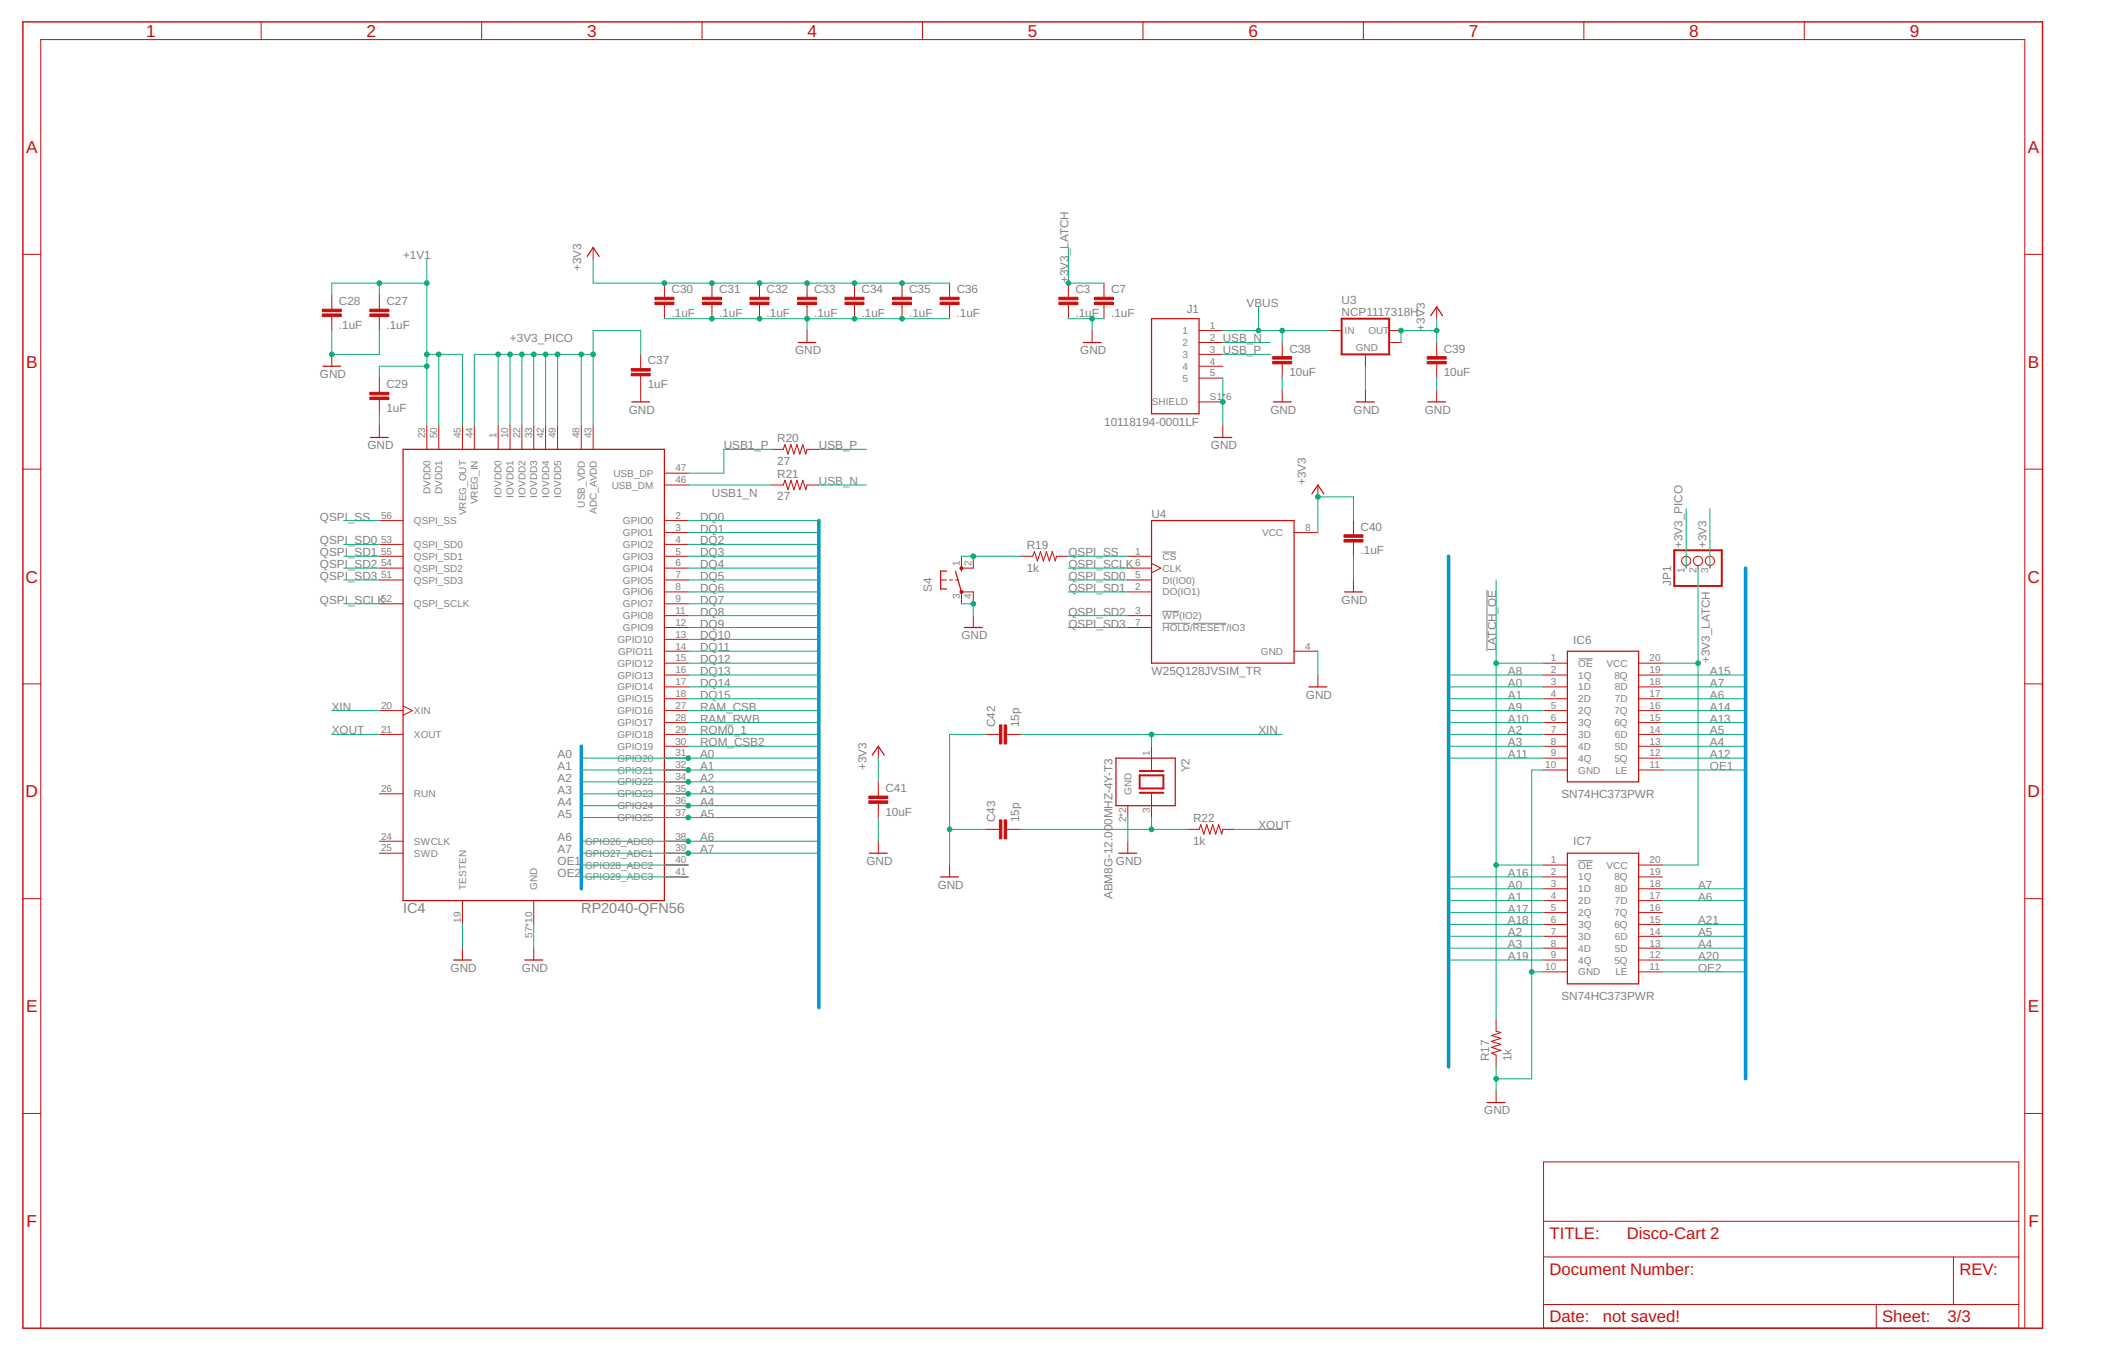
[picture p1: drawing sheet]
<svg xmlns="http://www.w3.org/2000/svg" width="432mm" height="279mm" viewBox="0 0 432 279" stroke-linecap="round" stroke-linejoin="round" font-family="sans-serif">
<path d="M238.6 113.3h2.8M238.6 125.5h3.4M238.6 128h5.7M244.8 128h6.9M305.2 121.1v12.6M323.9 135.3h3M323.9 176.7h3" fill="none" stroke="#808080" stroke-width=".21"/>
<g fill="none" stroke="#c90d0c" stroke-width=".25">
<path d="M120.5 52.6l1.2-1.8 1.3 1.8M66.3 75.2h3.6M163.8 70.3h3.6M222.3 70.3h3.7M236.3 65.4h9.8v19.5h-9.8zM293.6 64.8l1.3-1.8 1.2 1.8M76 89.8h3.7M82.7 92.2h53.7v92.7h-53.7zM129.7 82.5h3.6M249.1 89.8h3.7M261.3 82.5h3.7M278.4 82.5h3.6"/>
<path d="M293 82.5h3.7M194.3 117.2h-1.3v3.7h1.3M196.1 117.2l1.2 4.3M197.3 116.6v.6M236.3 106.9h29.3v29.2h-29.3zM269.2 101.4l1.3-1.8 1.2 1.8M197.9 128.8h3.7M275.9 121.5h3.7M321.7 133.7h14.6v26.8h-14.6zM179 155l1.3-1.8 1.2 1.8M229 155.6h12.2v9.8h-12.2zM268.6 141h3.7"/>
<path d="M178.4 175.2h3.7M229.6 175.2h3.7M321.7 175.2h14.6v26.8h-14.6zM93.1 197.1h3.6M107.7 197.1h3.7M193 180h3.7M305.2 226.3h3.7"/>
</g>
<g fill="none" stroke="#c90d0c" stroke-width=".21">
<path d="M53.6 4.5v3.6M98.8 4.5v3.6M144.1 4.5v3.6M189.3 4.5v3.6M234.6 4.5v3.6M279.8 4.5v3.6M325.1 4.5v3.6M370.3 4.5v3.6M4.7 52.2h3.7M121.7 50.8v2.4M136.4 58.1v2.9M146.1 58.1v2.9"/>
<path d="M155.9 58.1v2.9M165.6 58.1v2.9M175.4 58.1v2.9M185.1 58.1v2.9M194.9 58.1v2.9M219.3 58.1v2.9M226.6 58.1v2.9M415.5 52.2h3.7M68.1 60.6v2.9M68.1 64.9v3M68.1 72.7v2.5M77.9 60.6v2.9"/>
<path d="M77.9 64.9v3M77.9 77.6v2.9M131.5 72.7v3M131.5 77.1v5.4M136.4 62.5v2.9M146.1 62.5v2.9M155.9 62.5v2.9M165.6 62.5v2.9M165.6 67.9v2.4M175.4 62.5v2.9M185.1 62.5v2.9M194.9 62.5v2.9"/>
<path d="M219.3 62.5v2.9M224.1 67.9v2.4M226.6 62.5v2.9M246.1 67.9h4.9M246.1 70.3h4.9M246.1 72.7h4.9M246.1 75.2h4.9M246.1 77.6h4.9M263.1 70.3v2.9M263.1 74.7v2.9M272.9 67.9h2.4M280.2 72.7v2.5"/>
<path d="M285.1 67.9h2.4M285.1 70.3h2.4M294.9 63v2.4M294.9 70.3v2.9M294.9 74.7v2.9M4.7 96.3h3.7M77.9 82v2.9M77.9 87.4v2.4M87.6 87.4v4.8M90 87.4v4.8M94.9 87.4v4.8M97.3 87.4v4.8"/>
<path d="M102.2 87.4v4.8M104.7 87.4v4.8M107.1 87.4v4.8M109.5 87.4v4.8M112 87.4v4.8M114.4 87.4v4.8M119.3 87.4v4.8M121.7 87.4v4.8M136.4 97.1h4.8M136.4 99.6h4.8M158.3 99.6h2.4l.4-1 .6 1.9 .6-1.9 .6 1.9 .7-1.9 .5 1.9 .7-1.9 .6 1.9 .2-.9h2.5M158.3 92.2h2.4l.4-.9 .6 1.9 .6-1.9 .6 1.9 .7-1.9 .5 1.9 .7-1.9 .6 1.9 .2-1h2.5"/>
<path d="M246.1 82.5h4.9M251 87.4v2.4M263.1 80.1v2.4M270.5 99.6v2.4M280.2 80.1v2.4M294.9 80.1v2.4M415.5 96.3h3.7M77.9 106.9h4.8M77.9 111.8h4.8M77.9 114.2h4.8M77.9 116.6h4.8M77.9 119.1h4.8"/>
<path d="M136.4 106.9h4.8M136.4 109.3h4.8M136.4 111.8h4.8M136.4 114.2h4.8M136.4 116.6h4.8M136.4 119.1h4.8M193 119.1h1.3M194.9 119.1h.6M196.1 119.1h.6M197.3 114.2v2.4h2.4v-2.4M209.5 114.2h2.4l.4-1 .6 2 .6-2 .6 2 .7-2 .5 2 .7-2 .6 2 .2-1h2.5M231.5 114.2h4.8"/>
<path d="M231.5 116.6h4.8M231.5 119.1h4.8M236.3 115.7l1.9 .9-1.9 1M265.6 109.3h4.9M277.8 106.9v2.9M277.8 111.3v2.9M277.8 119.1v2.4M346.1 116.1v.5M348.5 116.1v.5M350.9 116.1v.5M77.9 124h4.8M136.4 121.5h4.8"/>
<path d="M136.4 124h4.8M136.4 126.4h4.8M136.4 128.8h4.8M136.4 131.3h4.8M136.4 133.7h4.8M136.4 136.1h4.8M136.4 138.6h4.8M197.3 124v-2.5h2.4v2.5M199.7 126.4v2.4M231.5 121.5h4.8M231.5 126.4h4.8M231.5 128.8h4.8"/>
<path d="M265.6 133.7h4.9M270.5 138.6v2.4M316.8 136.1h4.9M316.8 138.6h4.9M336.3 136.1h4.9M336.3 138.6h4.9M4.7 140.4h3.7M77.9 145.9h4.8M77.9 150.8h4.8M82.7 144.9l1.9 1-1.9 .9M136.4 141h4.8M136.4 143.4h4.8"/>
<path d="M136.4 145.9h4.8M136.4 148.3h4.8M136.4 150.8h4.8M136.4 153.2h4.8M136.4 155.6h4.8M136.4 158.1h4.8M180.3 153.2v2.4M202.2 150.8h2.9M206.6 150.8h2.9M236.3 153.2v4.9M316.8 141h4.9M316.8 143.4h4.9"/>
<path d="M316.8 145.9h4.9M316.8 148.3h4.9M316.8 150.8h4.9M316.8 153.2h4.9M316.8 155.6h4.9M316.8 158.1h4.9M336.3 141h4.9M336.3 143.4h4.9M336.3 145.9h4.9M336.3 148.3h4.9M336.3 150.8h4.9M336.3 153.2h4.9"/>
<path d="M336.3 155.6h4.9M336.3 158.1h4.9M415.5 140.4h3.7M77.9 163h4.8M77.9 172.7h4.8M77.9 175.2h4.8M136.4 160.5h4.8M136.4 163h4.8M136.4 165.4h4.8M136.4 167.8h4.8M136.4 172.7h4.8M136.4 175.2h4.8"/>
<path d="M136.4 177.6h4.8M180.3 160.5v2.9M180.3 164.9v2.9M180.3 172.7v2.5M194.9 177.6v2.4M202.2 170.3h2.9M206.6 170.3h2.9M231.5 165.4v2.4M231.5 172.7v2.5M236.3 163v4.8M243.6 170.3h2.5l.3-1 .7 1.9 .6-1.9 .6 1.9 .6-1.9 .6 1.9 .6-1.9 .6 1.9 .3-.9h2.4M316.8 177.6h4.9"/>
<path d="M336.3 177.6h4.9M4.7 184.5h3.7M94.9 184.9v4.9M94.9 194.6v2.5M109.5 184.9v4.9M109.5 194.6v2.5M136.4 180h4.8M316.8 180h4.9M316.8 182.5h4.9M316.8 184.9h4.9M316.8 187.3h4.9M316.8 189.8h4.9"/>
<path d="M316.8 192.2h4.9M316.8 194.6h4.9M316.8 197.1h4.9M316.8 199.5h4.9M336.3 180h4.9M336.3 182.5h4.9M336.3 184.9h4.9M336.3 187.3h4.9M336.3 189.8h4.9M336.3 192.2h4.9M336.3 194.6h4.9M336.3 197.1h4.9"/>
<path d="M336.3 199.5h4.9M415.5 184.5h3.7M307 209.3v2.4l1 .3-1.9 .6 1.9 .6-1.9 .6 1.9 .6-1.9 .6 1.9 .6-1.9 .6 .9 .4v2.4M4.7 228.6h3.7M307 223.9v2.4M316.8 238.5h97.5v34.2h-97.5zM415.5 228.6h3.7M316.8 258h97.5M316.8 250.7h97.5M400.9 258v9.8M8.4 272.7v-264.6h407.1v264.6M316.8 267.8h97.5"/>
<path d="M385.1 267.8v4.9"/>
<circle cx="346.1" cy="115.1" r=".95"/>
<circle cx="348.5" cy="115.1" r=".95"/>
<circle cx="350.9" cy="115.1" r=".95"/>
</g>
<g fill="#c90d0c" stroke="#c90d0c" stroke-width=".21">
<path d="M75.9 64.5h3.9v.5h-3.9z"/>
<path d="M75.9 63.5h3.9v.5h-3.9z"/>
<path d="M66.1 64.5h3.9v.5h-3.9z"/>
<path d="M66.1 63.5h3.9v.5h-3.9z"/>
<path d="M75.9 81.5h3.9v.5h-3.9z"/>
<path d="M75.9 80.5h3.9v.5h-3.9z"/>
<path d="M134.4 62h3.9v.5h-3.9z"/>
<path d="M134.4 61h3.9v.5h-3.9z"/>
<path d="M144.2 62h3.9v.5h-3.9z"/>
<path d="M144.2 61h3.9v.5h-3.9z"/>
<path d="M153.9 62h3.9v.5h-3.9z"/>
<path d="M153.9 61h3.9v.5h-3.9z"/>
<path d="M163.7 62h3.9v.5h-3.9z"/>
<path d="M163.7 61h3.9v.5h-3.9z"/>
<path d="M173.4 62h3.9v.5h-3.9z"/>
<path d="M173.4 61h3.9v.5h-3.9z"/>
<path d="M183.2 62h3.9v.5h-3.9z"/>
<path d="M183.2 61h3.9v.5h-3.9z"/>
<path d="M192.9 62h3.9v.5h-3.9z"/>
<path d="M192.9 61h3.9v.5h-3.9z"/>
<path d="M129.5 76.6h3.9v.6h-3.9z"/>
<path d="M129.5 75.7h3.9v.5h-3.9z"/>
<path d="M261.2 74.2h3.9v.5h-3.9z"/>
<path d="M261.2 73.2h3.9v.5h-3.9z"/>
<path d="M292.9 74.2h3.9v.5h-3.9z"/>
<path d="M292.9 73.2h3.9v.5h-3.9z"/>
<path d="M275.8 110.8h3.9v.5h-3.9z"/>
<path d="M275.8 109.8h3.9v.5h-3.9z"/>
<path d="M178.3 164.4h3.9v.5h-3.9z"/>
<path d="M178.3 163.4h3.9v.5h-3.9z"/>
<path d="M206.1 148.8h.5v3.9h-.5z"/>
<path d="M205.1 148.8h.5v3.9h-.5z"/>
<path d="M206.1 168.3h.5v3.9h-.5z"/>
<path d="M205.1 168.3h.5v3.9h-.5z"/>
<path d="M217.3 62h3.9v.5h-3.9z"/>
<path d="M217.3 61h3.9v.5h-3.9z"/>
<path d="M224.6 62h3.9v.5h-3.9z"/>
<path d="M224.6 61h3.9v.5h-3.9z"/>
</g>
<path d="M275.3 65.4h9.8v7.3h-9.8zM343.6 113h9.8v7.3h-9.8zM233.9 159.2h4.9v2.7h-4.9zM233.9 158.3h4.9M233.9 162.8h4.9" fill="none" stroke="#c90d0c" stroke-width=".4"/>
<g fill="#c90d0c" stroke="#c90d0c" stroke-width=".21">
<circle cx="197.3" cy="121.5" r=".32"/>
<circle cx="197.3" cy="116.6" r=".32"/>
</g>
<path d="M4.7 4.5h414.5v268.2h-414.5z" fill="none" stroke="#c90d0c" stroke-width=".3"/>
<path d="M168.1 106.9v99.9M297.3 114.2v104.8M358.2 116.6v104.9M119.3 153.2v29.3" fill="none" stroke="#0696d7" stroke-width=".74"/>
<g fill="none" stroke="#0dab76" stroke-width=".21">
<path d="M77.9 58.1v2.5M87.6 53.2v34.2M87.6 58.1h-19.5v2.5M121.7 53.2v4.9h73.2M219.3 50.8v7.3h7.3M68.1 67.9v4.8h9.8v-4.8M87.6 72.7h7.3v14.7M87.6 75.2h-9.7v2.4M90 72.7v14.7M102.2 72.7v14.7M104.7 72.7v14.7M107.1 72.7v14.7"/>
<path d="M109.5 72.7v14.7M112 72.7v14.7M114.4 72.7v14.7M119.3 72.7v14.7M121.7 72.7h-24.4v14.7M131.5 72.7v-4.8h-9.8v19.5M136.4 65.4h58.5M165.6 65.4v2.5M219.3 65.4h7.3M224.1 65.4v2.5M251 72.7h9.7M251 77.6v9.8"/>
<path d="M251 67.9h21.9M251 70.3h9.7M258.3 63v4.9M263.1 67.9v2.4M263.1 77.6v2.5M280.2 75.2v4.9M294.9 65.4v4.9M294.9 77.6v2.5M294.9 67.9h-7.4v2.4M77.9 84.9v2.5M141.2 99.6h17.1M158.3 92.2h-9.8v4.9h-7.3"/>
<path d="M168.1 99.6h9.7M168.1 92.2h9.7M70.5 106.9h7.4M70.5 114.2h7.4M70.5 111.8h7.4M70.5 119.1h7.4M70.5 116.6h7.4M141.2 106.9h26.9M141.2 114.2h26.9M141.2 111.8h26.9M141.2 119.1h26.9M141.2 116.6h26.9"/>
<path d="M141.2 109.3h26.9M197.3 114.2h12.2M219.3 114.2h12.2M219.3 119.1h12.2M219.3 116.6h12.2M277.8 106.9v-4.9h-7.3v7.3M277.8 114.2v4.9M307 119.1v90.2M346.1 104.4v12.2M348.5 116.6v61h-7.3M350.9 104.4v12.2M70.5 124h7.4"/>
<path d="M141.2 124h26.9M141.2 121.5h26.9M141.2 126.4h26.9M141.2 128.8h26.9M141.2 131.3h26.9M141.2 133.7h26.9M141.2 136.1h26.9M141.2 138.6h26.9M197.3 124h2.4v2.4M219.3 121.5h12.2M219.3 126.4h12.2M219.3 128.8h12.2"/>
<path d="M270.5 133.7v4.9M297.3 138.6h19.5M307 136.1h9.8M341.2 136.1h7.3M341.2 138.6h17M68.1 150.8h9.8M68.1 145.9h9.8M119.3 158.1h48.8M119.3 155.6h48.8M141.2 150.8h26.9M141.2 145.9h26.9M141.2 141h26.9"/>
<path d="M141.2 143.4h26.9M141.2 148.3h26.9M141.2 153.2h26.9M180.3 155.6v4.9M202.2 150.8h-7.3v26.8M209.5 150.8h53.6M236.3 150.8v2.4M297.3 150.8h19.5M297.3 145.9h19.5M297.3 141h19.5M297.3 143.4h19.5M297.3 148.3h19.5"/>
<path d="M297.3 153.2h19.5M297.3 155.6h19.5M316.8 158.1h-2.5v63.4h-7.3M341.2 150.8h17M341.2 158.1h17M341.2 145.9h17M341.2 141h17M341.2 143.4h17M341.2 148.3h17M341.2 153.2h17M341.2 155.6h17M119.3 160.5h48.8"/>
<path d="M119.3 163h48.8M119.3 165.4h48.8M119.3 167.8h48.8M119.3 172.7h48.8M119.3 175.2h48.8M119.3 177.6h21.9M180.3 167.8v4.9M194.9 170.3h7.3M209.5 170.3h34.1M231.5 167.8v4.9M236.3 167.8v2.5M253.4 170.3h9.7"/>
<path d="M307 177.6h9.8M94.9 189.8v4.8M109.5 189.8v4.8M119.3 180h21.9M297.3 184.9h19.5M297.3 192.2h19.5M297.3 194.6h19.5M297.3 182.5h19.5M297.3 180h19.5M297.3 187.3h19.5M297.3 189.8h19.5M297.3 197.1h19.5"/>
<path d="M314.3 199.5h2.5M341.2 199.5h17M341.2 184.9h17M341.2 192.2h17M341.2 194.6h17M341.2 182.5h17M341.2 189.8h17M341.2 197.1h17M307 219v4.9"/>
</g>
<g fill="#0dab76" stroke="#0dab76" stroke-width=".21">
<circle cx="90" cy="72.7" r=".49"/>
<circle cx="87.6" cy="72.7" r=".49"/>
<circle cx="77.9" cy="58.1" r=".49"/>
<circle cx="87.6" cy="75.2" r=".49"/>
<circle cx="87.6" cy="58.1" r=".49"/>
<circle cx="68.1" cy="72.7" r=".49"/>
<circle cx="146.1" cy="65.4" r=".49"/>
<circle cx="155.9" cy="65.4" r=".49"/>
<circle cx="165.6" cy="65.4" r=".49"/>
<circle cx="175.4" cy="65.4" r=".49"/>
<circle cx="185.1" cy="65.4" r=".49"/>
<circle cx="251" cy="82.5" r=".49"/>
<circle cx="199.7" cy="124" r=".49"/>
<circle cx="194.9" cy="170.3" r=".49"/>
<circle cx="314.3" cy="199.5" r=".49"/>
<circle cx="307" cy="221.5" r=".49"/>
<circle cx="224.1" cy="65.4" r=".49"/>
<circle cx="136.4" cy="58.1" r=".49"/>
<circle cx="146.1" cy="58.1" r=".49"/>
<circle cx="185.1" cy="58.1" r=".49"/>
<circle cx="175.4" cy="58.1" r=".49"/>
<circle cx="165.6" cy="58.1" r=".49"/>
<circle cx="155.9" cy="58.1" r=".49"/>
<circle cx="287.5" cy="67.9" r=".49"/>
<circle cx="294.9" cy="67.9" r=".49"/>
<circle cx="270.5" cy="102" r=".49"/>
<circle cx="263.1" cy="67.9" r=".49"/>
<circle cx="258.3" cy="67.9" r=".49"/>
<circle cx="199.7" cy="114.2" r=".49"/>
<circle cx="236.3" cy="150.8" r=".49"/>
<circle cx="236.3" cy="170.3" r=".49"/>
<circle cx="141.2" cy="158.1" r=".49"/>
<circle cx="141.2" cy="160.5" r=".49"/>
<circle cx="141.2" cy="163" r=".49"/>
<circle cx="141.2" cy="165.4" r=".49"/>
<circle cx="141.2" cy="167.8" r=".49"/>
<circle cx="141.2" cy="172.7" r=".49"/>
<circle cx="141.2" cy="175.2" r=".49"/>
<circle cx="141.2" cy="155.6" r=".49"/>
<circle cx="119.3" cy="72.7" r=".49"/>
<circle cx="114.4" cy="72.7" r=".49"/>
<circle cx="112" cy="72.7" r=".49"/>
<circle cx="109.5" cy="72.7" r=".49"/>
<circle cx="107.1" cy="72.7" r=".49"/>
<circle cx="104.7" cy="72.7" r=".49"/>
<circle cx="102.2" cy="72.7" r=".49"/>
<circle cx="121.7" cy="72.7" r=".49"/>
<circle cx="307" cy="177.6" r=".49"/>
<circle cx="307" cy="136.1" r=".49"/>
<circle cx="348.5" cy="136.1" r=".49"/>
<circle cx="219.3" cy="58.1" r=".49"/>
</g>
<g font-size="3.5" fill="#c90d0c">
<text x="30" y="7.6">1</text>
<text x="75.2" y="7.6">2</text>
<text x="120.5" y="7.6">3</text>
<text x="165.7" y="7.6">4</text>
<text x="211" y="7.6">5</text>
<text x="256.2" y="7.6">6</text>
<text x="301.5" y="7.6">7</text>
<text x="346.7" y="7.6">8</text>
<text x="391.9" y="7.6">9</text>
<text x="5.4" y="31.4">A</text>
<text x="416.2" y="31.4">A</text>
<text x="5.4" y="75.5">B</text>
<text x="416.2" y="75.5">B</text>
<text x="5.3" y="119.6">C</text>
<text x="416.1" y="119.6">C</text>
<text x="5.3" y="163.7">D</text>
<text x="416.1" y="163.7">D</text>
<text x="5.4" y="207.8">E</text>
<text x="416.2" y="207.8">E</text>
<text x="5.4" y="251.9">F</text>
<text x="416.3" y="251.9">F</text>
</g>
<g font-size="3.4" fill="#c90d0c">
<text x="318" y="254.4">TITLE:</text>
<text x="333.9" y="254.4">Disco-Cart 2</text>
<text x="318" y="261.7">Document Number:</text>
<text x="402.1" y="261.7">REV:</text>
<text x="318" y="271.4">Date:</text>
<text x="329" y="271.4">not saved!</text>
<text x="386.3" y="271.4">Sheet:</text>
<text x="399.7" y="271.4">3/3</text>
</g>
<g font-size="3" fill="#808080">
<text x="82.7" y="187.3">IC4</text>
<text x="119.3" y="187.3">RP2040-QFN56</text>
</g>
<g font-size="2.4" fill="#808080">
<text x="82.7" y="53.2">+1V1</text>
<text x="119.3" y="55.7" transform="rotate(-90 119.3 55.7)">+3V3</text>
<text x="219.3" y="58.1" transform="rotate(-90 219.3 58.1)">+3V3_LATCH</text>
<text x="69.6" y="62.6">C28</text>
<text x="79.3" y="62.6">C27</text>
<text x="137.8" y="65.1">.1uF</text>
<text x="137.8" y="60.2">C30</text>
<text x="147.6" y="65.1">.1uF</text>
<text x="147.6" y="60.2">C31</text>
<text x="157.3" y="65.1">.1uF</text>
<text x="157.3" y="60.2">C32</text>
<text x="167.1" y="65.1">.1uF</text>
<text x="167.1" y="60.2">C33</text>
<text x="176.8" y="65.1">.1uF</text>
<text x="176.8" y="60.2">C34</text>
<text x="186.6" y="65.1">.1uF</text>
<text x="186.6" y="60.2">C35</text>
<text x="196.3" y="65.1">.1uF</text>
<text x="196.3" y="60.2">C36</text>
<text x="220.7" y="65.1">.1uF</text>
<text x="220.7" y="60.2">C3</text>
<text x="228" y="65.1">.1uF</text>
<text x="228" y="60.2">C7</text>
<text x="243.5" y="64.2">J1</text>
<text x="255.8" y="63">VBUS</text>
<text x="275.3" y="62.5">U3</text>
<text x="275.3" y="64.9">NCP1117318H</text>
<text x="69.6" y="67.5">.1uF</text>
<text x="79.3" y="67.5">.1uF</text>
<text x="104.7" y="70.3">+3V3_PICO</text>
<text x="251" y="70.3">USB_N</text>
<text x="292.4" y="67.9" transform="rotate(-90 292.4 67.9)">+3V3</text>
<text x="65.7" y="77.6">GND</text>
<text x="132.9" y="74.8">C37</text>
<text x="163.2" y="72.7">GND</text>
<text x="221.7" y="72.7">GND</text>
<text x="251" y="72.7">USB_P</text>
<text x="264.6" y="77.3">10uF</text>
<text x="264.6" y="72.4">C38</text>
<text x="296.3" y="77.3">10uF</text>
<text x="296.3" y="72.4">C39</text>
<text x="79.3" y="79.7">C29</text>
<text x="132.9" y="79.7">1uF</text>
<text x="79.3" y="84.6">1uF</text>
<text x="129" y="84.9">GND</text>
<text x="226.6" y="87.4">10118194-0001LF</text>
<text x="260.7" y="84.9">GND</text>
<text x="277.8" y="84.9">GND</text>
<text x="292.4" y="84.9">GND</text>
<text x="75.4" y="92.3">GND</text>
<text x="148.6" y="92.3">USB1_P</text>
<text x="159.5" y="95.4">27</text>
<text x="159.5" y="90.8">R20</text>
<text x="168.1" y="92.3">USB_P</text>
<text x="248.5" y="92.3">GND</text>
<text x="159.5" y="98.1">R21</text>
<text x="168.1" y="99.6">USB_N</text>
<text x="268" y="99.6" transform="rotate(-90 268 99.6)">+3V3</text>
<text x="65.7" y="106.9">QSPI_SS</text>
<text x="143.7" y="106.9">DQ0</text>
<text x="146.1" y="102">USB1_N</text>
<text x="159.5" y="102.7">27</text>
<text x="236.3" y="106.4">U4</text>
<text x="65.7" y="111.8">QSPI_SD0</text>
<text x="143.7" y="109.3">DQ1</text>
<text x="143.7" y="111.8">DQ2</text>
<text x="210.7" y="112.8">R19</text>
<text x="279.2" y="113.8">.1uF</text>
<text x="279.2" y="109">C40</text>
<text x="345.3" y="112.5" transform="rotate(-90 345.3 112.5)">+3V3_PICO</text>
<text x="350.2" y="112.6" transform="rotate(-90 350.2 112.6)">+3V3</text>
<text x="65.7" y="114.2">QSPI_SD1</text>
<text x="65.7" y="116.6">QSPI_SD2</text>
<text x="65.7" y="119.1">QSPI_SD3</text>
<text x="143.7" y="114.2">DQ3</text>
<text x="143.7" y="116.6">DQ4</text>
<text x="143.7" y="119.1">DQ5</text>
<text x="210.7" y="117.4">1k</text>
<text x="219.3" y="114.2">QSPI_SS</text>
<text x="219.3" y="119.1">QSPI_SD0</text>
<text x="219.3" y="116.6">QSPI_SCLK</text>
<text x="65.7" y="123.9">QSPI_SCLK</text>
<text x="143.7" y="121.5">DQ6</text>
<text x="143.7" y="123.9">DQ7</text>
<text x="191.2" y="121.5" transform="rotate(-90 191.2 121.5)">S4</text>
<text x="219.3" y="121.5">QSPI_SD1</text>
<text x="275.3" y="123.9">GND</text>
<text x="343" y="120.3" transform="rotate(-90 343 120.3)">JP1</text>
<text x="143.7" y="126.4">DQ8</text>
<text x="143.7" y="128.8">DQ9</text>
<text x="143.7" y="131.3">DQ10</text>
<text x="197.3" y="131.3">GND</text>
<text x="219.3" y="126.4">QSPI_SD2</text>
<text x="219.3" y="128.8">QSPI_SD3</text>
<text x="143.7" y="133.7">DQ11</text>
<text x="143.7" y="136.1">DQ12</text>
<text x="307" y="133.7" transform="rotate(-90 307 133.7)">LATCH_OE</text>
<text x="322.9" y="132.1">IC6</text>
<text x="350.9" y="136.1" transform="rotate(-90 350.9 136.1)">+3V3_LATCH</text>
<text x="143.7" y="138.6">DQ13</text>
<text x="143.7" y="141">DQ14</text>
<text x="143.7" y="143.5">DQ15</text>
<text x="236.3" y="138.6">W25Q128JVSIM_TR</text>
<text x="268" y="143.5">GND</text>
<text x="309.5" y="143.5">A1</text>
<text x="309.5" y="141">A0</text>
<text x="309.5" y="138.6">A8</text>
<text x="350.9" y="143.5">A6</text>
<text x="350.9" y="141">A7</text>
<text x="350.9" y="138.6">A15</text>
<text x="68.1" y="145.9">XIN</text>
<text x="143.7" y="145.9">RAM_CSB</text>
<text x="143.7" y="148.3">RAM_RWB</text>
<text x="204.3" y="149.3" transform="rotate(-90 204.3 149.3)">C42</text>
<text x="209.1" y="149.3" transform="rotate(-90 209.1 149.3)">15p</text>
<text x="309.5" y="145.9">A9</text>
<text x="309.5" y="148.3">A10</text>
<text x="350.9" y="148.3">A13</text>
<text x="350.9" y="145.9">A14</text>
<text x="68.1" y="150.8">XOUT</text>
<text x="114.4" y="155.6">A0</text>
<text x="143.7" y="150.8">ROM0_1</text>
<text x="143.7" y="153.2">ROM_CSB2</text>
<text x="143.7" y="155.6">A0</text>
<text x="258.3" y="150.8">XIN</text>
<text x="309.5" y="150.8">A2</text>
<text x="309.5" y="153.2">A3</text>
<text x="309.5" y="155.6">A11</text>
<text x="350.9" y="153.2">A4</text>
<text x="350.9" y="150.8">A5</text>
<text x="350.9" y="155.6">A12</text>
<text x="114.4" y="158.1">A1</text>
<text x="114.4" y="160.5">A2</text>
<text x="143.7" y="158.1">A1</text>
<text x="143.7" y="160.5">A2</text>
<text x="177.8" y="158.1" transform="rotate(-90 177.8 158.1)">+3V3</text>
<text x="244.1" y="158.6" transform="rotate(-90 244.1 158.6)">Y2</text>
<text x="350.9" y="158.1">OE1</text>
<text x="114.4" y="163">A3</text>
<text x="114.4" y="165.4">A4</text>
<text x="114.4" y="167.8">A5</text>
<text x="143.7" y="163">A3</text>
<text x="143.7" y="165.4">A4</text>
<text x="143.7" y="167.8">A5</text>
<text x="181.7" y="167.5">10uF</text>
<text x="181.7" y="162.6">C41</text>
<text x="320.4" y="163.8">SN74HC373PWR</text>
<text x="114.4" y="172.7">A6</text>
<text x="143.7" y="172.7">A6</text>
<text x="204.3" y="168.8" transform="rotate(-90 204.3 168.8)">C43</text>
<text x="209.1" y="168.8" transform="rotate(-90 209.1 168.8)">15p</text>
<text x="244.9" y="173.4">1k</text>
<text x="244.9" y="168.8">R22</text>
<text x="258.3" y="170.3">XOUT</text>
<text x="322.9" y="173.6">IC7</text>
<text x="114.4" y="175.1">A7</text>
<text x="114.4" y="177.6">OE1</text>
<text x="143.7" y="175.1">A7</text>
<text x="177.8" y="177.6">GND</text>
<text x="229" y="177.6">GND</text>
<text x="114.4" y="180">OE2</text>
<text x="192.4" y="182.5">GND</text>
<text x="228.3" y="184.6" transform="rotate(-90 228.3 184.6)">ABM8G-12.000MHZ-4Y-T3</text>
<text x="309.5" y="184.9">A1</text>
<text x="309.5" y="182.5">A0</text>
<text x="309.5" y="180">A16</text>
<text x="348.5" y="184.9">A6</text>
<text x="348.5" y="182.5">A7</text>
<text x="309.5" y="187.3">A17</text>
<text x="309.5" y="189.8">A18</text>
<text x="348.5" y="189.8">A21</text>
<text x="309.5" y="192.2">A2</text>
<text x="309.5" y="194.7">A3</text>
<text x="309.5" y="197.1">A19</text>
<text x="348.5" y="194.7">A4</text>
<text x="348.5" y="192.2">A5</text>
<text x="348.5" y="197.1">A20</text>
<text x="92.5" y="199.5">GND</text>
<text x="107.1" y="199.5">GND</text>
<text x="348.5" y="199.5">OE2</text>
<text x="320.4" y="205.2">SN74HC373PWR</text>
<text x="305.6" y="217.8" transform="rotate(-90 305.6 217.8)">R17</text>
<text x="310.2" y="217.8" transform="rotate(-90 310.2 217.8)">1k</text>
<text x="304.6" y="228.8">GND</text>
</g>
<g font-size="2.1" fill="#808080">
<text x="242.7" y="68.6">1</text>
<text x="242.7" y="71">2</text>
<text x="248.3" y="67.5">1</text>
<text x="248.3" y="70">2</text>
<text x="275.9" y="68.5">IN</text>
<text x="280.8" y="68.5">OUT</text>
<text x="242.7" y="73.5">3</text>
<text x="242.7" y="75.9">4</text>
<text x="248.3" y="72.4">3</text>
<text x="248.3" y="74.8">4</text>
<text x="248.3" y="77.3">5</text>
<text x="278.3" y="72">GND</text>
<text x="236.4" y="83.2">SHIELD</text>
<text x="242.7" y="78.4">5</text>
<text x="248.3" y="82.2">S1*6</text>
<text x="87.3" y="90" transform="rotate(-90 87.3 90)">23</text>
<text x="89.7" y="90" transform="rotate(-90 89.7 90)">50</text>
<text x="94.6" y="90" transform="rotate(-90 94.6 90)">45</text>
<text x="97" y="90" transform="rotate(-90 97 90)">44</text>
<text x="101.9" y="90" transform="rotate(-90 101.9 90)">1</text>
<text x="104.3" y="90" transform="rotate(-90 104.3 90)">10</text>
<text x="106.8" y="90" transform="rotate(-90 106.8 90)">22</text>
<text x="109.2" y="90" transform="rotate(-90 109.2 90)">33</text>
<text x="111.6" y="90" transform="rotate(-90 111.6 90)">42</text>
<text x="114.1" y="90" transform="rotate(-90 114.1 90)">49</text>
<text x="119" y="90" transform="rotate(-90 119 90)">48</text>
<text x="121.4" y="90" transform="rotate(-90 121.4 90)">43</text>
<text x="88.3" y="101.5" transform="rotate(-90 88.3 101.5)">DVDD0</text>
<text x="90.8" y="101.5" transform="rotate(-90 90.8 101.5)">DVDD1</text>
<text x="125.5" y="100.3">USB_DM</text>
<text x="125.9" y="97.9">USB_DP</text>
<text x="138.6" y="96.8">47</text>
<text x="138.6" y="99.2">46</text>
<text x="78.2" y="106.5">56</text>
<text x="85" y="107.6">QSPI_SS</text>
<text x="95.6" y="105.8" transform="rotate(-90 95.6 105.8)">VREG_OUT</text>
<text x="98.1" y="103.5" transform="rotate(-90 98.1 103.5)">VREG_IN</text>
<text x="103" y="102.1" transform="rotate(-90 103 102.1)">IOVDD0</text>
<text x="105.4" y="102.1" transform="rotate(-90 105.4 102.1)">IOVDD1</text>
<text x="107.8" y="102.1" transform="rotate(-90 107.8 102.1)">IOVDD2</text>
<text x="110.3" y="102.1" transform="rotate(-90 110.3 102.1)">IOVDD3</text>
<text x="112.7" y="102.1" transform="rotate(-90 112.7 102.1)">IOVDD4</text>
<text x="115.1" y="102.1" transform="rotate(-90 115.1 102.1)">IOVDD5</text>
<text x="120" y="104.2" transform="rotate(-90 120 104.2)">USB_VDD</text>
<text x="122.5" y="105.5" transform="rotate(-90 122.5 105.5)">ADC_AVDD</text>
<text x="127.9" y="107.6">GPIO0</text>
<text x="138.6" y="106.5">2</text>
<text x="78.2" y="111.4">53</text>
<text x="78.2" y="113.9">55</text>
<text x="85" y="112.5">QSPI_SD0</text>
<text x="127.9" y="110">GPIO1</text>
<text x="127.9" y="112.5">GPIO2</text>
<text x="138.6" y="109">3</text>
<text x="138.6" y="111.4">4</text>
<text x="138.6" y="113.9">5</text>
<text x="232.9" y="113.9">1</text>
<text x="259" y="110">VCC</text>
<text x="267.8" y="109">8</text>
<text x="78.2" y="116.3">54</text>
<text x="78.2" y="118.7">51</text>
<text x="85" y="114.9">QSPI_SD1</text>
<text x="85" y="117.4">QSPI_SD2</text>
<text x="85" y="119.8">QSPI_SD3</text>
<text x="127.9" y="114.9">GPIO3</text>
<text x="127.9" y="117.4">GPIO4</text>
<text x="127.9" y="119.8">GPIO5</text>
<text x="138.6" y="116.3">6</text>
<text x="138.6" y="118.7">7</text>
<text x="197" y="116.3" transform="rotate(-90 197 116.3)">1</text>
<text x="199.4" y="116.3" transform="rotate(-90 199.4 116.3)">2</text>
<text x="232.9" y="118.7">5</text>
<text x="232.9" y="116.3">6</text>
<text x="238.6" y="114.9">CS</text>
<text x="238.6" y="119.8">DI(IO0)</text>
<text x="238.6" y="117.4">CLK</text>
<text x="345.7" y="117.6" transform="rotate(-90 345.7 117.6)">1</text>
<text x="348.1" y="117.6" transform="rotate(-90 348.1 117.6)">2</text>
<text x="350.6" y="117.6" transform="rotate(-90 350.6 117.6)">3</text>
<text x="78.2" y="123.6">52</text>
<text x="85" y="124.7">QSPI_SCLK</text>
<text x="127.9" y="122.2">GPIO6</text>
<text x="127.9" y="124.7">GPIO7</text>
<text x="138.6" y="121.2">8</text>
<text x="138.6" y="123.6">9</text>
<text x="197" y="123" transform="rotate(-90 197 123)">3</text>
<text x="199.4" y="123" transform="rotate(-90 199.4 123)">4</text>
<text x="232.9" y="121.2">2</text>
<text x="238.6" y="122.2">DO(IO1)</text>
<text x="126.7" y="132">GPIO10</text>
<text x="127.9" y="127.1">GPIO8</text>
<text x="127.9" y="129.6">GPIO9</text>
<text x="138.6" y="126">11</text>
<text x="138.6" y="128.5">12</text>
<text x="138.6" y="130.9">13</text>
<text x="232.9" y="126">3</text>
<text x="232.9" y="128.5">7</text>
<text x="238.6" y="127.1">WP(IO2)</text>
<text x="238.6" y="129.6">HOLD/RESET/IO3</text>
<text x="126.7" y="136.9">GPIO12</text>
<text x="126.9" y="134.4">GPIO11</text>
<text x="138.6" y="133.4">14</text>
<text x="138.6" y="135.8">15</text>
<text x="258.8" y="134.4">GND</text>
<text x="267.8" y="133.4">4</text>
<text x="318.3" y="135.8">1</text>
<text x="323.9" y="136.9">OE</text>
<text x="329.7" y="136.9">VCC</text>
<text x="338.5" y="135.8">20</text>
<text x="126.7" y="139.3">GPIO13</text>
<text x="126.7" y="141.7">GPIO14</text>
<text x="138.6" y="138.2">16</text>
<text x="138.6" y="140.7">17</text>
<text x="138.6" y="143.1">18</text>
<text x="318.3" y="138.2">2</text>
<text x="318.3" y="140.7">3</text>
<text x="318.3" y="143.1">4</text>
<text x="323.9" y="139.3">1Q</text>
<text x="323.9" y="141.7">1D</text>
<text x="331.3" y="139.3">8Q</text>
<text x="331.4" y="141.7">8D</text>
<text x="338.5" y="138.2">19</text>
<text x="338.5" y="140.7">18</text>
<text x="338.5" y="143.1">17</text>
<text x="78.2" y="145.5">20</text>
<text x="85" y="146.6">XIN</text>
<text x="126.7" y="144.2">GPIO15</text>
<text x="126.7" y="146.6">GPIO16</text>
<text x="126.7" y="149.1">GPIO17</text>
<text x="138.6" y="145.5">27</text>
<text x="138.6" y="148">28</text>
<text x="318.3" y="145.5">5</text>
<text x="318.3" y="148">6</text>
<text x="323.9" y="144.2">2D</text>
<text x="323.9" y="146.6">2Q</text>
<text x="323.9" y="149.1">3Q</text>
<text x="331.3" y="146.6">7Q</text>
<text x="331.3" y="149.1">6Q</text>
<text x="331.4" y="144.2">7D</text>
<text x="338.5" y="145.5">16</text>
<text x="338.5" y="148">15</text>
<text x="78.2" y="150.4">21</text>
<text x="85" y="151.5">XOUT</text>
<text x="126.7" y="151.5">GPIO18</text>
<text x="126.7" y="153.9">GPIO19</text>
<text x="138.6" y="150.4">29</text>
<text x="138.6" y="152.9">30</text>
<text x="138.6" y="155.3">31</text>
<text x="236" y="155.3" transform="rotate(-90 236 155.3)">1</text>
<text x="318.3" y="150.4">7</text>
<text x="318.3" y="152.9">8</text>
<text x="318.3" y="155.3">9</text>
<text x="323.9" y="151.5">3D</text>
<text x="323.9" y="153.9">4D</text>
<text x="331.4" y="151.5">6D</text>
<text x="331.4" y="153.9">5D</text>
<text x="338.5" y="150.4">14</text>
<text x="338.5" y="152.9">13</text>
<text x="338.5" y="155.3">12</text>
<text x="126.7" y="156.4">GPIO20</text>
<text x="126.7" y="158.8">GPIO21</text>
<text x="126.7" y="161.2">GPIO22</text>
<text x="138.6" y="157.7">32</text>
<text x="138.6" y="160.2">34</text>
<text x="317.1" y="157.7">10</text>
<text x="323.9" y="156.4">4Q</text>
<text x="323.9" y="158.8">GND</text>
<text x="331.3" y="156.4">5Q</text>
<text x="331.5" y="158.8">LE</text>
<text x="338.5" y="157.7">11</text>
<text x="78.2" y="162.6">26</text>
<text x="85" y="163.7">RUN</text>
<text x="126.7" y="163.7">GPIO23</text>
<text x="126.7" y="166.1">GPIO24</text>
<text x="138.6" y="162.6">35</text>
<text x="138.6" y="165.1">36</text>
<text x="138.6" y="167.5">37</text>
<text x="232.2" y="163.2" transform="rotate(-90 232.2 163.2)">GND</text>
<text x="236" y="166.9" transform="rotate(-90 236 166.9)">3</text>
<text x="78.2" y="172.4">24</text>
<text x="85" y="173.4">SWCLK</text>
<text x="120.1" y="173.4">GPIO26_ADC0</text>
<text x="126.7" y="168.6">GPIO25</text>
<text x="138.6" y="172.4">38</text>
<text x="231.1" y="168.8" transform="rotate(-90 231.1 168.8)">2*2</text>
<text x="78.2" y="174.8">25</text>
<text x="85" y="175.9">SWD</text>
<text x="120.1" y="175.9">GPIO27_ADC1</text>
<text x="120.1" y="178.3">GPIO28_ADC2</text>
<text x="138.6" y="174.8">39</text>
<text x="138.6" y="177.2">40</text>
<text x="138.6" y="179.7">41</text>
<text x="318.3" y="177.2">1</text>
<text x="318.3" y="179.7">2</text>
<text x="323.9" y="178.3">OE</text>
<text x="329.7" y="178.3">VCC</text>
<text x="338.5" y="177.2">20</text>
<text x="338.5" y="179.7">19</text>
<text x="95.6" y="182.7" transform="rotate(-90 95.6 182.7)">TESTEN</text>
<text x="110.3" y="182.7" transform="rotate(-90 110.3 182.7)">GND</text>
<text x="120.1" y="180.8">GPIO29_ADC3</text>
<text x="318.3" y="182.1">3</text>
<text x="318.3" y="184.6">4</text>
<text x="323.9" y="180.8">1Q</text>
<text x="323.9" y="183.2">1D</text>
<text x="323.9" y="185.6">2D</text>
<text x="331.3" y="180.8">8Q</text>
<text x="331.4" y="183.2">8D</text>
<text x="331.4" y="185.6">7D</text>
<text x="338.5" y="182.1">18</text>
<text x="338.5" y="184.6">17</text>
<text x="94.6" y="189.4" transform="rotate(-90 94.6 189.4)">19</text>
<text x="318.3" y="187">5</text>
<text x="318.3" y="189.4">6</text>
<text x="318.3" y="191.9">7</text>
<text x="323.9" y="188.1">2Q</text>
<text x="323.9" y="190.5">3Q</text>
<text x="331.3" y="188.1">7Q</text>
<text x="331.3" y="190.5">6Q</text>
<text x="338.5" y="187">16</text>
<text x="338.5" y="189.4">15</text>
<text x="338.5" y="191.9">14</text>
<text x="109.2" y="192.5" transform="rotate(-90 109.2 192.5)">57*10</text>
<text x="318.3" y="194.3">8</text>
<text x="318.3" y="196.7">9</text>
<text x="323.9" y="192.9">3D</text>
<text x="323.9" y="195.4">4D</text>
<text x="323.9" y="197.8">4Q</text>
<text x="331.3" y="197.8">5Q</text>
<text x="331.4" y="192.9">6D</text>
<text x="331.4" y="195.4">5D</text>
<text x="338.5" y="194.3">13</text>
<text x="338.5" y="196.7">12</text>
<text x="317.1" y="199.2">10</text>
<text x="323.9" y="200.3">GND</text>
<text x="331.5" y="200.3">LE</text>
<text x="338.5" y="199.2">11</text>
</g>
</svg>
